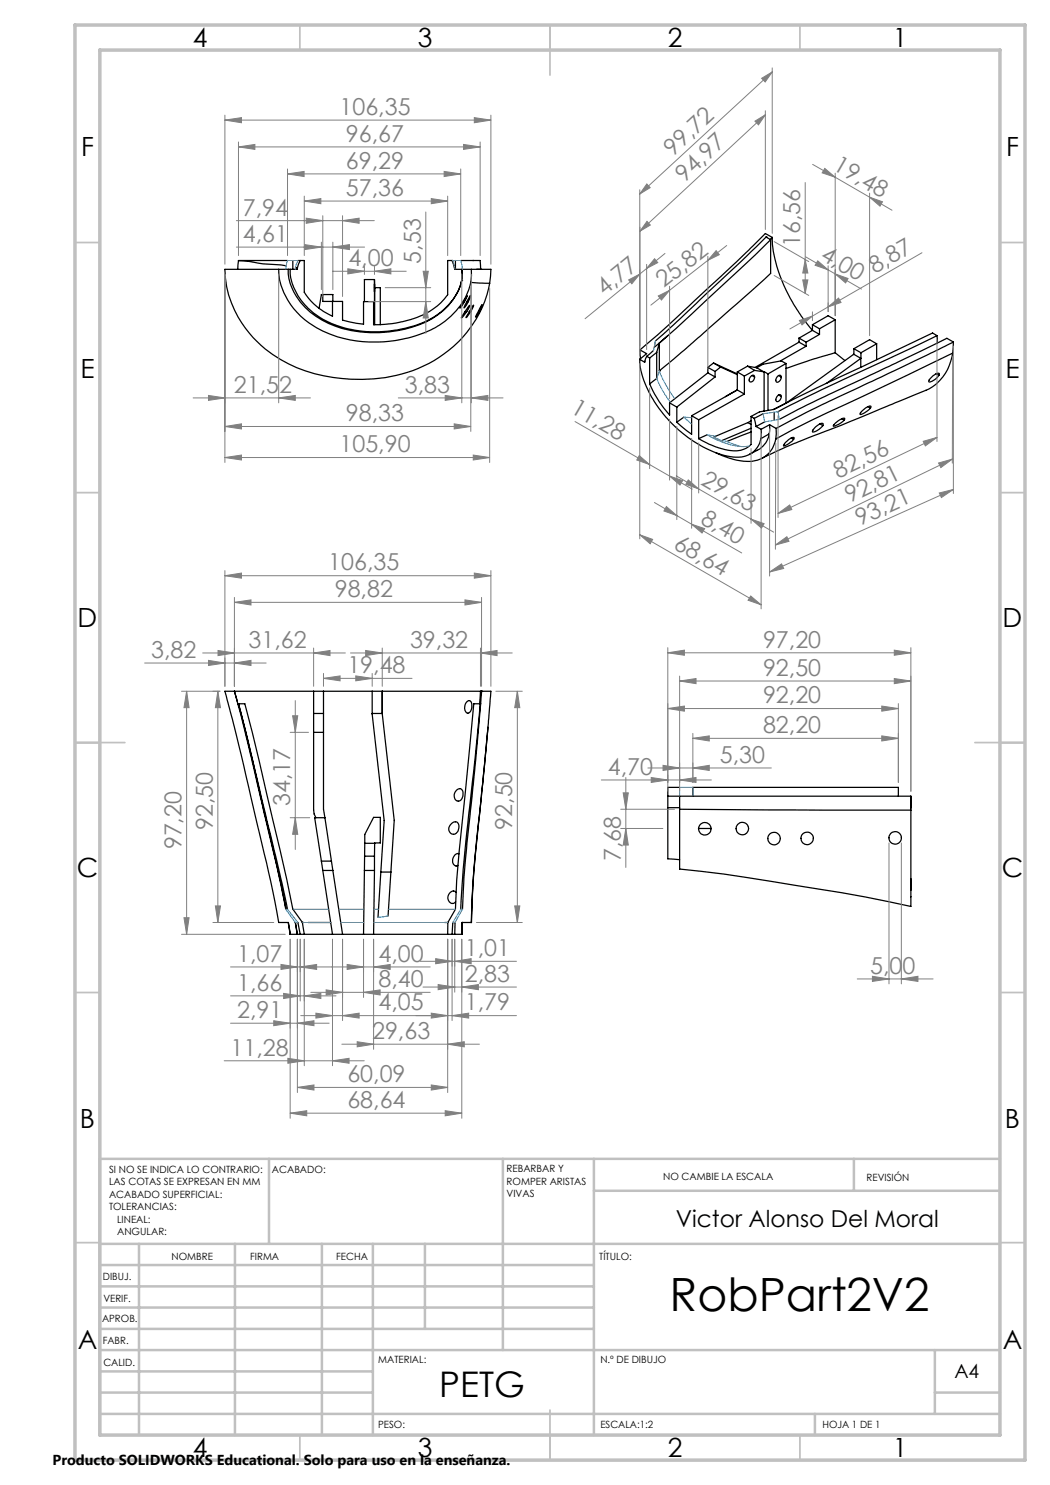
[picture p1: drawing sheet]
<svg xmlns="http://www.w3.org/2000/svg" width="210mm" height="297mm" viewBox="0 0 210 297" stroke-linecap="round" stroke-linejoin="round" font-family="sans-serif">
<g fill="none" stroke="#000" stroke-width=".25">
<path d="M47.7 52.1l2.1 .2 2.8 .5 4.6 .4M47.7 52.1l-.1 1.8M55.7 53.9a13.8 13.8 0 0 0 6.1 10.7 24.5 24.5 0 0 0 18.8 3.2 17.8 17.8 0 0 0 11.8-7.1l.8-1.4 1-2.8M55.7 53.9h-10.7a21.7 21.7 0 0 0 11.1 18 32.9 32.9 0 0 0 24.3 2.9 23.6 23.6 0 0 0 17.5-18.1M57.5 52.1h-9.8M57.6 53.9a11.5 11.5 0 0 0 5.6 9.4 22.6 22.6 0 0 0 17.8 2.5 14.9 14.9 0 0 0 10.8-7.8l.5-1.9M58 53.9a11.1 11.1 0 0 0 4.7 8.7 21.5 21.5 0 0 0 15.3 3.6 19.4 19.4 0 0 0 10.9-4.4 11 11 0 0 0 3-4.2l.4-1.5M58.6 52.1v1.8M59.1 53.5l.4 .1M59.5 53.6l-.1 .3h-3.7M59.6 52.1h.4M60 52.1h.9v6.4a13.1 13.1 0 0 0 5.6 4.7v-2.9"/>
<path d="M60 52.1l-.5 1.5M74.9 55.9v4.4h-2.2v4.5l-4.2-.8v-3.7h-3.9v-1.4M74.9 57.6v.7zM74.9 56.8v.8zM74.9 55.9h-2v4.4M74.9 55.9v1.6M74.9 57.5h.1M74.9 57.5v7.4M74.9 57.5h1.2v7.4M90.4 52.1l.5 1.8h1.5l-.1 2.2M90.6 52.1h-1.1v6.8a14.5 14.5 0 0 1-8.7 5.4l-2.4 .4-3.7 .2v-4.6M91.1 52.1v1.8"/>
<path d="M92.1 52.1h3.9l.1 1.8M92.3 56.1h.1M92.4 53.9l-.1 2.2M92.5 53.9h1.8M94.2 56.5l3.7 .2M94.3 53.9l-.1 2.6M94.3 53.9h3.9l-.3 2.8M94.5 52.1h.3M95.3 53.9h.8M96.1 53.9h.2M153.2 47.4l-5 4.9-12.2 11.4-4.9 4.5M153.2 47.4h.1"/>
<path d="M153.2 47.4l.9 .5M154.1 47.9v6.8l-13.9 12.4-8.3 7.1M154.1 47.9l-3 3-12.7 11.9-6.5 5.8M154.4 47.5l-1.3-.8-5.8 5.6-13.6 12.7-5.7 5M154.4 47.5a28 28 0 0 0 4.1 12.9l1.8 2.8 2.2 2.9M154.4 47.5l-.3 .4M66.6 60.3v-1.4h-2.3l-.5 2.8M92.7 60.4l-.7 1.2 .9-1.2M92.7 60.4l.8-1.3-.6 1.3M92.7 60.4h.2M93 62.3l-.7 1.3 1-1.3M93 62.3l.9-1.2-.6 1.2"/>
<path d="M93 62.3h.3M93.4 60.3l-.6 1.3 .9-1.3M93.4 60.3l.7-1.2-.4 1.2M93.4 60.3h.3M93.9 62.3l-.7 1.2 1-1.2M93.9 62.3l.8-1.3-.5 1.3M93.9 62.3h.3M95.7 62.2l-.6 1.2 .9-1.2M95.7 62.2l.7-1.3-.4 1.3M95.7 62.2h.3M128 71.9a17.4 17.4 0 0 0 3.8 9.8 24.1 24.1 0 0 0 14.3 9.6 4.9 4.9 0 0 0 5.6-2.3l.5-1.3M128 70l.1 1.8"/>
<path d="M128 70l1.3 .7-1.3 1.2M129.4 71.3l-.5 1.2-.9-.6M129.4 71.3l.5 .3M129.9 76.8l1.9 3.5 2.1 2.7v-2.4M129.9 71.6v5.2M130.7 70.1l-1.3 1.2M131 68.9h-.1M131.3 70.5v5.2l-1.4 1.1M131.3 70.5l-1.4 1.1M131.9 74.2h.1M131.9 68.6l-.6 1.9M131.9 68.6v5.6"/>
<path d="M133.5 67.2l-2.7 2.3M141.6 74.6l1.4 .8M141.6 74.6l-7.7 6M141.6 73.5v1.1M141.6 73.5l1.4 .8M142.7 72.6l-1.1 .9M142.7 72.6l4.8 2.2M142.7 72.6l1.4 .8M143 74.3v1.1M143 75.4l-7.6 6M144.1 73.4l3.4 1.5M144.1 73.4l-1.1 .9"/>
<path d="M147.5 78l-2.4 1.3M147.5 78l-9.2 5.1M147.5 74.4v3.6M147.5 78l1.4 .8M147.5 74.4l1.4 .8M148.9 75.2v3.6M148.9 78.8l-9.2 5.2M149.5 73.2l-2 1.2M149.5 73.2l1.8 .4M149.5 73.2l1.4 .9M150.1 75.3a.39 .39 0 0 1 .5-.3 .39 .39 0 0 1 .3 .4v.3a.65 .65 0 0 1-.3 .6 .65 .65 0 0 1-.7-.1v-.4zM150.4 75.1l.5 .3"/>
<path d="M150.9 74.1l1.9 .3M150.9 74.1l-2 1.1M151.3 73.6l1.5 .8M152.8 74.3v7.9M152.8 74.3v.1M152.8 74.3l.8 .5M153.6 74.8v7.3M155.6 75.2a.4 .4 0 0 1 .5-.1 .4 .4 0 0 1 .1 .5 .82 .82 0 0 1-.9 .8l-.1-.5zM155.6 79.1a.4 .4 0 0 1 .5-.1 .4 .4 0 0 1 .1 .5 .81 .81 0 0 1-.9 .8l-.1-.5zM155.7 75.1l.5 .3M155.7 79l.5 .3M157.2 72.7l-1-.5-3.6 .6-1.3 .8"/>
<path d="M157.2 72.7l-3.6 2.1M157.2 72.7v7.9M159.8 68.4l1.4 .8M159.8 68.4l-8.8 5.1M159.8 67.6v.8M159.8 67.6l1.4 .8M161.2 68.4v.8M161.2 69.2l-5.1 3M162.5 64.9v1.2M162.5 66.1l-2.7 1.5M162.5 66.1l1.4 .8M162.5 64.9l1.4 .9"/>
<path d="M163.9 65.8v1.1M163.9 66.9l-2.7 1.5M167 70.6l2 1.5M167 70.6l-4.9 1.4-4.9 1.7M167 64l-1.4-.9-3.1 1.8M167 64v6.6M167 64l-3.1 1.8M170.8 70.9l-13.5 9.7-2.6 1.3M170.8 70.9l1.4 .8M170.8 69.7l1.4 .9M170.8 69.7v1.2M172.2 71.7l-6.9 5"/>
<path d="M172.2 71.7h.1M172.2 71.7v1.7M172.2 70.6v1.1M175.3 68.8v3.1M175.3 68.8l-1.4-.9-3.1 1.8M175.3 68.8l-3.1 1.8M186.3 75.5l.5-.5a.77 .77 0 0 1 1.1-.2l-.1 .2a2.8 2.8 0 0 1-2 1.4v-.4zM187.2 74.8l.6 .3M187.4 67.1l-10.8 5.2a394.7 394.7 0 0 0-21 10M187.4 67.1l-.9-.5-23 10.9-8.7 4.4-2.9 .5-1.7 .9M187.4 67.1l.1 1.5M187.5 68.6l-26.1 12.4-5.5 2.9"/>
<path d="M190.5 70.6a9.3 9.3 0 0 1-6.4 7.9l-15.8 6.5-9.7 3.8-6.3 2.9M190.5 70.6l-21.4 10.3a167.1 167.1 0 0 0-13.9 6.9M190.7 68.4l-10.5 5.1-15.7 7.4-9.3 4.8M190.7 68.4l-.2 2.2M190.7 68.4l-1.3-.7-1.9 .9M133.9 80.6l1.5 .8M135.4 81.4v3.1M136.8 83.4l-1.4 1.1M138.3 83.1v3.8l-2.9-2.4M138.3 83.1l1.4 .9M139.7 84v3.7M141.4 87l-1.7 .7"/>
<path d="M149.6 84.5l-6.9 2.9M149.6 84.5l.6 .4M150.2 83.3v5.6a5.7 5.7 0 0 1-5.7 .9 19.7 19.7 0 0 1-4.8-2.1M150.2 86.4l-4.8 1.9M150.2 83.3l.6 .4M150.2 85.7l-5.8 2.4M150.2 84.2l-.6 .3M150.8 83.7l.4 1.6M151.2 85.3l1 .6M152.2 85.9v1.8M152.6 82.8l-1.8 .9M152.9 84.4l-1.7 .9"/>
<path d="M153.8 86.8a4.7 4.7 0 0 1-3.3 3.8l-.6 .3M153.8 86.8l-1.6 .9M153.9 84.9l-.1 1.9M153.9 84.9l1.3 .8M153.9 84.9l-1.7 1M154.8 82.4v1.7M155.2 87.8a5.4 5.4 0 0 1-6.5 4.4l-2.8-.6-2.8-1.1M155.2 85.7v2.1M157.1 88.5l.7-.6a.93 .93 0 0 1 1-.3l-.1 .2-.4 .6-1.6 .8zM158.2 87.6l.5 .3M163.1 85.4l1-.7a.33 .33 0 0 1 .6 .1 .33 .33 0 0 1-.2 .5l-1.1 .8a.61 .61 0 0 1-.9 .2zM164 84.8l.6 .3"/>
<path d="M167.1 84.6l.8-.6a.93 .93 0 0 1 1-.3 3.4 3.4 0 0 1-2.2 1.5zM168.3 83.7l.5 .3M172.4 82.2l.7-.6a1.1 1.1 0 0 1 1.1-.3l-.1 .3a3.3 3.3 0 0 1-2.1 1.3zM173.6 81.3l.5 .3M46.9 138.3l.7 2.5M46.9 138.3l.5 2M46.9 138.3h-1.9l.4 1.7a752.3 752.3 0 0 1 7.4 30.7l1.8 7.6 1.1 6.2h1.9l.4 2.4M47 138.3h15.7M62.7 138.3h2M62.7 138.3v23.7l.1 .8 .4 .7M64.7 138.3h9.7M64.7 138.3v23.6l.3 1.6"/>
<path d="M74.4 138.3h2M74.4 138.3v4.5l2.4 21.3-.6 10.3M76.4 138.3h19.7M76.4 138.3v4.4l2.4 21.4-.6 10.3M76.4 138.3v4.4h-2M96.1 138.3h2.1l-1.2 13.6-1.4 13.8a213 213 0 0 0-1.3 18.8M96.1 138.3l-.2 2.5M96.3 138.3h.1M96.3 138.2v.7M96.3 138.3l-.2 2.5M47.6 140.8h.1M47.6 140.8l2.7 10.7 5.2 22.1 1.6 8.3"/>
<path d="M47.7 140.8h1.3l1.5 5.8 5.5 23.4 2.6 11.8 1.9 2.7 .4 2.4M47.7 140.8l1.9 7.5 5.6 23.1 2.3 10.5M47.7 140.8h.1M47.7 140.8l3.1 12.4 4.2 18.4 2.2 10.3M62.7 142.7h2M62.7 146.5h2M91.3 158l.4-.2h.4a1.48 1.48 0 0 1-.4 2.4 1.22 1.22 0 0 1-.9-1 1.22 1.22 0 0 1 .5-1.2zM93.4 140.3a.58 .58 0 0 1 .7-.1 .58 .58 0 0 1 .3 .7 1.32 1.32 0 0 1-.8 1.7 1.22 1.22 0 0 1-.5-1.8zM96 140.8l-1.1 12.3a432.4 432.4 0 0 0-2.8 28.8M96 140.8h-1.2l-1.8 18a290.6 290.6 0 0 0-1.9 23.1l-1.5 2.6-.1 2.4M96 140.8h.1M96.1 140.8l-1 11.2-2 19.8-.6 10.1"/>
<path d="M97.6 145.4l-1.9 19.3a223.4 223.4 0 0 0-1.4 19.8h-1.9v2.4M133.6 159.2v2.3M133.6 159.2h2.3M135.9 159.2v2.7M135.9 159.2h46.3M135.9 157.5h-2.3v1.7M138.5 159.2l.1-1.7h41.1v1.7M182.2 159.2v2.8M182.2 159.2v2.4M64.3 172.2h2M64.3 172.2l2.2 14.7M64.6 174.1h2"/>
<path d="M65 163.5l3.5 23.4M65 163.5h-2.1l1.4 8.7M72.9 174.1h2M72.9 171.2h2M73 168.7v-1.8l1.7-3.4h1.4v5.1l-1.2 .1M73 168.7l-.3 18.2M73 168.7h1.9M74.9 171.2v2.9M74.9 174.1l-.2 12.8M74.9 168.7v2.5M76.2 174.4l-.6 9.1M76.2 174.4h2"/>
<path d="M78.2 174.4l-.6 8.8M90.3 164.7a.77 .77 0 0 1 1.4 0 1.35 1.35 0 0 1 0 1.5 1.35 1.35 0 0 1-1.4 .6 1.22 1.22 0 0 1 0-2.1zM91.2 178.5a.92 .92 0 0 0-1-.2 .92 .92 0 0 0-.6 .8 .99 .99 0 0 0 .2 1.2 .99 .99 0 0 0 1.2 .2l.1-.2M91.8 170.8a1.24 1.24 0 0 0-1.3 1.6 .71 .71 0 0 0 1.1 .7M133.6 161.5v10.3l2.3 .1M133.6 161.5h2.3M135.9 161.9v11.8a628.9 628.9 0 0 1 41.8 6.6l4.5 1v-19.3M135.9 161.9l46.3 .1M139.7 165.7h2.5M182.2 175.7v2.4M182.2 179.3v.1M57.7 184.5l.4 2.4"/>
<path d="M58 186.9h.1M58 186.9h1.5M59.1 184.5l.4 2.4M59.1 184.5l.3 2.4M59.5 184.5h.1l.4 2.4M59.5 186.9h.5M60 186.9h.9M60.5 184.5h.3M60.9 186.9h5.6M61.6 184.5h4.5M66.5 186.9h2M68.5 186.9h4.2"/>
<path d="M72.7 186.9h2M74.7 186.9h14.8M88.9 184.5h.7M89.5 186.9h.9M90.4 186.9h.5M90.4 186.9l.2-2.4h.4l-.1 2.4M90.9 186.9h1.5M92.5 184.5l-.1 2.4"/>
<circle cx="141" cy="165.8" r="1.25"/>
<circle cx="148.5" cy="165.7" r="1.25"/>
<circle cx="154.8" cy="167.7" r="1.25"/>
<circle cx="161.4" cy="167.7" r="1.24"/>
<circle cx="179" cy="167.6" r="1.25"/>
</g>
<g fill="none" stroke="#0080c0" stroke-width=".2">
<path d="M57.1 53.9l.4-1.8h2.1l-.5 1.8M91 53.9l-.4-1.8h1.5l.4 1.8M130.8 69.8l-.1 .3M130.9 68.9l.2-.7-.4 1.9M131.3 75.7l.6-1.5a24 24 0 0 0 3.1 5.6M131.3 75.7h.1M131.3 75.7l1.3 2.5 1.5 2.3M138.4 83.5l-1.6-.1 1.5 1.4M142.7 87.4l1.7 .7 1 .2 2.9 1M143.2 87.2l-1.8-.2 .2 .1a14.4 14.4 0 0 0 7.9 2.1h.4M152.6 82.8l3-.5 .3 1.6-3 .5zM135.9 159.2v-1.7h2.7v1.7"/>
<path d="M57.1 181.9h.4l2.1 2.6h-.5zM58.6 181.9h7.1M60.5 184.5h5.6M67.8 181.9h5M68.2 184.5h4.5M74.8 184.5h14.8M74.8 181.9h.9M77.6 183.2l-2 .3M77.7 181.9h13.4M92.1 181.9h.4l-1.5 2.6h-.4z"/>
</g>
<g fill="none" stroke="#808080" stroke-width=".2">
<path d="M152.3 15.7l2.1-1.3-1.4 2zM154.4 13.6v33.1M154.4 14.4l-26.4 24.4M45 24l3.3-.5v1zM45 23v29.8M45 24h53.2M47.7 29.4l3.3-.5v1zM47.7 28.4v22.7M47.7 29.4h48.3M57.5 34.8l3.3-.5v1zM57.5 33.8v17.3M57.5 34.8h34.6"/>
<path d="M60.9 39.2v11.9M86.3 39.7l3.2 .5-3.2 .5zM88.8 34.3l3.3 .5-3.3 .5zM89.5 39.2v11.9M92.1 33.8v17.3M92.7 28.9l3.3 .5-3.3 .5zM94.9 23.5l3.3 .5-3.3 .5zM96 28.4v22.7M98.2 23v29.8M128 38v33M129.4 36.8l.6 .7-2 1.3zM151 24.2l2.1-1.2-1.4 2z"/>
<path d="M153.1 22.2v23.7M153.1 23l-25.1 23.2M161 36.5v22.2M162.5 32.9l4.5 2.6M165 33.7l2 1.8-2.6-.9zM167 34.6v28.5M167 35.5l6.9 3.9M173.9 39.4l2.6 1-.5 .8zM173.9 38.6v28.5M173.9 39.4l4.5 2.6M45 54.9v37.6M47.3 49.4h25.6"/>
<path d="M47.3 44.1h27.6M55.7 54.9v25.7M60.9 40.2l3.3-.5v1zM60.9 40.2h28.6M61 48.9l3.3 .5-3.3 .5zM61.2 43.6l3.4 .5-3.4 .6zM64.3 48.4v9.5M64.6 43.1v16.2M66.5 54.3h14.7M66.6 49.4l3.3-.5v1zM66.6 48.4v9.5M68.5 44.1l3.3-.5v1.1z"/>
<path d="M68.5 43.1v16.2M69.6 53.8l3.3 .5-3.3 .5zM72.9 53.3v1.6M74.9 54.3l3.3-.5v1zM74.9 53.3v1.6M77 57.5h9.1M84.6 54.3h1.1l-.5 3.2zM85.2 42.4v24.3M92.4 54.9v25.7M94.2 57.5v28.8M94.3 54.9v25.7M97.9 57.6v34.9"/>
<path d="M125.7 56l2.3-1.2-1.6 2zM128 45.4v23.8M129.3 52.9v17M129.4 44.3l.7 .7-2.1 1.2zM130.9 51.7l.7 .8-2.3 1.2zM131.7 59.2l2.2-1.1-1.6 1.9zM133 50.7l-16 13M133.9 57.3v22.5M133.9 58.1l-3.7 2.9M141.6 51.3v22.5M141.6 52.1l-7.7 6M143.2 50.1l.7 .8-2.3 1.2z"/>
<path d="M145.3 49.1l-3.7 3M154.8 55.1l6.9 4M154.8 48.3l6.9 4M160.5 56h1.1l-.6 2.7zM161 51.9l.6 2.7h-1.1zM161.1 51.4l4.5 2.6M163.5 52.2l2.1 1.8-2.6-.9zM165.6 53.2v9.1M165.6 54l1.4 .8M167 54.8l2.6 .9-.5 .9zM167 54.8l5.3 3M184.4 50.5l-18.8 10.9"/>
<path d="M38.6 79.6h23.5M41.7 79.1l3.3 .5-3.3 .5zM55.7 79.6l3.4-.5v1zM73.7 60.3h12.4M79.7 79.6h20.9M85.2 60.3l.5 3.3h-1.1zM89 79.1l3.4 .5-3.4 .5zM94.3 79.6l3.3-.5v1zM128 72.7v35.1M129.9 77.6v16.1M159.9 64.1l2.6-.9-2.1 1.8zM162.5 62.4v1.7"/>
<path d="M162.5 63.2l-4.5 2.6M165.6 61.4l2.1-1.8 .5 .9zM165.6 61.4l-3.1 1.8M187.4 67.9v20.4M190.5 71.4v21.2M190.7 69.2v29.5M45 85.3l3.3-.5v1zM45 91.5l3.3-.5v1zM45 85.3h49.2M45 91.5h52.9M90.8 84.8l3.4 .5-3.4 .5zM94.7 91l3.2 .5-3.2 .5z"/>
<path d="M115 84.3l14.9 8.6M127.8 91.1l2.1 1.8-2.5-.9zM129.9 92.9l4 2.3M133.9 95.2l2.6 .9-.5 .9zM133.9 83.8v12.2M133.9 95.2l4.5 2.6M135.3 95.2l4.4 2.6M135.4 85.3v18.6M137.7 96l2 1.8-2.5-.9zM138.3 87.7v18M139.7 88.6v10M139.7 97.8l15 8.6"/>
<path d="M150.2 89.7v15M152.2 86.7v35.1M153.9 85.8v29.4M155.2 88.6l-.1 21.3M155.6 83.1v20.4M184.6 88.3l2.8-.8-2.3 1.7zM187.4 87.5l-31.8 15.2M187.7 92.6l2.8-.8-2.3 1.7zM187.9 98.6l2.8-.7-2.4 1.6zM190.5 91.8l-35.4 17.2M190.7 97.9l-36.8 16.5M45 115.1l3.3-.5v1z"/>
<path d="M45 114.1v23.2M45 115.1h53.2M46.9 119.5v17.8M93 120l3.3 .5-3.3 .5zM94.9 114.6l3.3 .5-3.3 .5zM96.3 119.5v17.8M98.2 114.1v23.2M128 107l2.5 .9-.5 .9zM128 107l24.2 14M130.9 100.5l7.4 4.3M133.3 101.3l2.1 1.8-2.6-.9zM138.3 104.8l2.6 .9-.5 .9z"/>
<path d="M138.3 104.8l10 5.8M150.1 119.2l2.1 1.8-2.6-1zM150.2 103.8l2.6 .9-.5 .9zM153.9 114.4l2.4-1.6 .4 .9zM155.1 109l2.3-1.7 .4 1zM155.6 102.7l2.3-1.7 .5 .9zM28.9 132.6h24.3M36.3 138.3h7.7M37.3 138.3l.5 3.2h-1zM37.3 138.3v48.6M40.5 130.6h28.6M41.7 132.1l3.3 .5-3.3 .5z"/>
<path d="M43.6 138.3l.5 3.2h-1zM43.6 138.3v46.2M43.6 130.1l3.3 .5-3.3 .5zM46.9 132.6l3.3-.5v1zM46.9 120.5l3.3-.5v1zM46.9 120.5h49.4M62.7 130.6l3.3-.5v1zM62.7 129.6v7.7M64.7 135.7l3.3-.5v1zM64.7 134.7v2.6M64.7 135.7h17.7M70.1 130.6h32.3"/>
<path d="M71.2 135.2l3.2 .5-3.2 .5zM73.1 130.1l3.3 .5-3.3 .5zM74.4 134.7v2.6M76.4 129.6v7.7M96.1 130.6l3.3-.5v1zM96.1 129.6v7.7M99.2 138.3h5.3M103.5 138.3l.5 3.2h-1.1zM103.5 138.3v46.2M133.6 130.6l3.3-.6v1.1zM133.6 129.5v28.8M133.6 130.6h48.6"/>
<path d="M135.9 136.2l3.3-.5v1zM135.9 135.2v23.1M135.9 136.2h46.3M178.9 135.7l3.3 .5-3.3 .5zM178.9 130l3.3 .6-3.3 .5zM182.2 129.5v28.8M58 146.5h3.7M58.5 143.2h1l-.4 3.3zM59.1 140.1v29.8M120.3 156h22M124.6 158.6h1.1l-.5 3.3zM125.2 155.5v18"/>
<path d="M129.6 153.6h24.7M130.2 155.5l3.4 .5-3.4 .5zM132.6 153.1l3.3 .5-3.3 .5zM133.6 141.7l3.3-.5v1zM133.6 141.7h46.1M135.9 156l3.3-.5v1zM138.6 147.7l3.3-.5v1zM138.6 153.6l3.3-.5v1zM138.6 146.7v9.8M138.6 147.7h41.1M176.4 141.2l3.3 .5-3.3 .5zM176.4 147.2l3.3 .5-3.3 .5z"/>
<path d="M179.7 140.7v15.8M58 163.5h3.9M59.1 163.5l.4 3.4h-1zM124.1 161.9h10.8M124.1 165.7h8.5M125.2 165.7l.5 3.3h-1.1zM177.8 168.6v28.2M180.3 168.6v28.2M36.3 186.9h20.7M36.8 183.5h1l-.5 3.4zM42.6 184.5h12.2M43.1 181.2h1l-.5 3.3z"/>
<path d="M46.1 193.4h39.9M46.1 199.2h21.1M56.2 192.9l3.3 .5-3.3 .5zM56.7 198.7l3.3 .5-3.3 .5zM58 187.9v35.8M59.5 187.9v30.6M60 193.4l3.3-.5v1zM60 187.9v12.3M60.9 199.2l3.3-.5v1zM60.9 187.9v25.2M62.2 198.5h23.8M65.2 198l3.3 .5-3.3 .5z"/>
<path d="M66.5 187.9v25.2M68.5 187.9v16.2M69.4 192.9l3.3 .5-3.3 .5zM72.7 198.5l3.3-.5v1zM72.7 187.9v11.6M74.7 193.4l3.3-.5v1zM74.7 187.9v22M84.1 192.3h19.2M84.6 197.4h18.7M87.1 191.7l3.3 .6-3.3 .5zM87.6 196.9l3.3 .5-3.3 .5zM89.5 187.9v30.6"/>
<path d="M90.4 187.9v16.2M90.9 192.3l3.3-.6v1.1zM90.9 187.9v10.5M92.4 197.4l3.3-.5v1zM92.4 187.9v35.8M95.3 184.5h9.2M102.9 181.2h1.1l-.5 3.3zM171.4 195.8h15.2M174.5 195.3l3.3 .5-3.3 .5zM180.3 195.8l3.3-.5v1zM44.8 212.2h28M46.1 204.6h19.7"/>
<path d="M54.8 204.1l3.2 .5-3.2 .5zM57.6 211.7l3.3 .5-3.3 .5zM59.5 204.6l3.3-.5v1zM59.5 217.5l3.3-.5v1zM59.5 217.5h30M60.1 203.1h43.2M63.2 202.6l3.3 .5-3.3 .5zM66.5 212.2l3.3-.5v1zM68.4 208.8h27.5M68.5 203.1l3.3-.5v1zM71.4 208.3l3.3 .5-3.3 .6zM86.3 202.6l3.2 .5-3.2 .5z"/>
<path d="M86.3 217l3.2 .5-3.2 .5zM89.5 208.8l3.4-.5v1.1zM90.4 203.1l3.3-.5v1zM58 222.6l3.3-.5v1.1zM58 222.6h34.4M89 222.1l3.4 .5-3.4 .6z"/>
</g>
<g fill="none" stroke="#c0c0c0" stroke-width=".35">
<path d="M60 5v5M110 5v10M160 5v5M15 48.5h5M200 48.5h5M15 98.5h5M200 98.5h5M15 148.5h10M195 148.5h10M15 198.5h5M200 198.5h5M15 248.5h5"/>
<path d="M200 248.5h5M60 287v5M110 282v10M160 287v5"/>
</g>
<g fill="none" stroke="#c0c0c0" stroke-width=".5">
<path d="M53.8 231.8v17M100.6 231.8v38.2M118.8 231.8v55.2M118.8 238.2h81.2M170.8 231.8v6.4M200 231.8h-180v55.2M20 248.8h180M20 257.3h98.8M20 253h98.8M27.8 248.8v38.2M47 248.8v38.2M64.4 248.8v38.2"/>
<path d="M74.6 248.8v38.2M85 248.8v17M20 265.8h98.8M20 261.5h98.8M20 278.5h54.6M20 274.3h54.6M20 270h180M187 278.5h13M187 270v12.8M20 282.8h180M163 282.8v4.2"/>
</g>
<path d="M15 5h190v287h-190zM20 10h180v277h-180z" fill="none" stroke="#c0c0c0" stroke-width=".7"/>
<g fill="#808080">
<path d="M60.9 40.2l3.3-.5v1zM86.3 39.7l3.2 .5-3.2 .5zM61 48.9l3.3 .5-3.3 .5zM66.6 49.4l3.3-.5v1zM61.2 43.6l3.4 .5-3.4 .6zM68.5 44.1l3.3-.5v1.1zM69.6 53.8l3.3 .5-3.3 .5zM74.9 54.3l3.3-.5v1zM45 85.3l3.3-.5v1zM90.8 84.8l3.4 .5-3.4 .5zM45 91.5l3.3-.5v1zM94.7 91l3.2 .5-3.2 .5zM63.2 202.6l3.3 .5-3.3 .5zM68.5 203.1l3.3-.5v1zM65.2 198l3.3 .5-3.3 .5zM72.7 198.5l3.3-.5v1zM69.4 192.9l3.3 .5-3.3 .5zM74.7 193.4l3.3-.5v1z"/>
<path d="M64.7 135.7l3.3-.5v1zM71.2 135.2l3.2 .5-3.2 .5z"/>
<path d="M57.6 211.7l3.3 .5-3.3 .5zM66.5 212.2l3.3-.5v1z"/>
<path d="M45 24l3.3-.5v1zM94.9 23.5l3.3 .5-3.3 .5z"/>
<path d="M135.9 136.2l3.3-.5v1zM178.9 135.7l3.3 .5-3.3 .5z"/>
<path d="M174.5 195.3l3.3 .5-3.3 .5zM180.3 195.8l3.3-.5v1z"/>
<path d="M133.6 130.6l3.3-.6v1.1zM178.9 130l3.3 .6-3.3 .5z"/>
<path d="M58 222.6l3.3-.5v1.1zM89 222.1l3.4 .5-3.4 .6z"/>
<path d="M133.6 141.7l3.3-.5v1zM176.4 141.2l3.3 .5-3.3 .5z"/>
<path d="M47.7 29.4l3.3-.5v1zM92.7 28.9l3.3 .5-3.3 .5z"/>
<path d="M89 79.1l3.4 .5-3.4 .5zM94.3 79.6l3.3-.5v1z"/>
<path d="M54.8 204.1l3.2 .5-3.2 .5zM59.5 204.6l3.3-.5v1z"/>
<path d="M86.3 202.6l3.2 .5-3.2 .5zM90.4 203.1l3.3-.5v1z"/>
<path d="M73.1 130.1l3.3 .5-3.3 .5zM96.1 130.6l3.3-.5v1z"/>
<path d="M138.6 147.7l3.3-.5v1zM176.4 147.2l3.3 .5-3.3 .5z"/>
<path d="M56.2 192.9l3.3 .5-3.3 .5zM60 193.4l3.3-.5v1z"/>
<path d="M87.1 191.7l3.3 .6-3.3 .5zM90.9 192.3l3.3-.6v1.1z"/>
<path d="M41.7 132.1l3.3 .5-3.3 .5zM46.9 132.6l3.3-.5v1z"/>
<path d="M132.6 153.1l3.3 .5-3.3 .5zM138.6 153.6l3.3-.5v1z"/>
<path d="M153.9 114.4l2.4-1.6 .4 .9zM187.9 98.6l2.8-.7-2.4 1.6z"/>
<path d="M155.6 102.7l2.3-1.7 .5 .9zM184.6 88.3l2.8-.8-2.3 1.7z"/>
<path d="M155.1 109l2.3-1.7 .4 1zM187.7 92.6l2.8-.8-2.3 1.7z"/>
<path d="M159.9 64.1l2.6-.9-2.1 1.8zM165.6 61.4l2.1-1.8 .5 .9z"/>
<path d="M131.7 59.2l2.2-1.1-1.6 1.9zM143.2 50.1l.7 .8-2.3 1.2z"/>
<path d="M130.9 51.7l.7 .8-2.3 1.2zM125.7 56l2.3-1.2-1.6 2z"/>
<path d="M129.4 36.8l.6 .7-2 1.3zM152.3 15.7l2.1-1.3-1.4 2z"/>
<path d="M129.4 44.3l.7 .7-2.1 1.2zM151 24.2l2.1-1.2-1.4 2z"/>
<path d="M85.2 60.3l.5 3.3h-1.1zM84.6 54.3h1.1l-.5 3.2zM36.8 183.5h1l-.5 3.4zM37.3 138.3l.5 3.2h-1z"/>
<path d="M58.5 143.2h1l-.4 3.3zM59.1 163.5l.4 3.4h-1zM103.5 138.3l.5 3.2h-1.1zM102.9 181.2h1.1l-.5 3.3zM43.6 138.3l.5 3.2h-1zM43.1 181.2h1l-.5 3.3zM124.6 158.6h1.1l-.5 3.3zM125.2 165.7l.5 3.3h-1.1z"/>
<path d="M160.5 56h1.1l-.6 2.7zM161 51.9l.6 2.7h-1.1z"/>
<path d="M128 107l2.5 .9-.5 .9zM150.1 119.2l2.1 1.8-2.6-1z"/>
<path d="M163.5 52.2l2.1 1.8-2.6-.9zM167 54.8l2.6 .9-.5 .9zM165 33.7l2 1.8-2.6-.9zM173.9 39.4l2.6 1-.5 .8zM133.3 101.3l2.1 1.8-2.6-.9zM138.3 104.8l2.6 .9-.5 .9zM127.8 91.1l2.1 1.8-2.5-.9zM133.9 95.2l2.6 .9-.5 .9zM137.7 96l2 1.8-2.5-.9zM150.2 103.8l2.6 .9-.5 .9z"/>
<path d="M130.2 155.5l3.4 .5-3.4 .5zM135.9 156l3.3-.5v1z"/>
<path d="M57.5 34.8l3.3-.5v1zM88.8 34.3l3.3 .5-3.3 .5z"/>
<path d="M87.6 196.9l3.3 .5-3.3 .5zM92.4 197.4l3.3-.5v1z"/>
<path d="M43.6 130.1l3.3 .5-3.3 .5zM62.7 130.6l3.3-.5v1z"/>
<path d="M56.7 198.7l3.3 .5-3.3 .5zM60.9 199.2l3.3-.5v1z"/>
<path d="M46.9 120.5l3.3-.5v1zM93 120l3.3 .5-3.3 .5z"/>
<path d="M59.5 217.5l3.3-.5v1zM86.3 217l3.2 .5-3.2 .5z"/>
<path d="M41.7 79.1l3.3 .5-3.3 .5zM55.7 79.6l3.4-.5v1z"/>
<path d="M71.4 208.3l3.3 .5-3.3 .6zM89.5 208.8l3.4-.5v1.1z"/>
<path d="M45 115.1l3.3-.5v1zM94.9 114.6l3.3 .5-3.3 .5z"/>
</g>
<text font-size="9.2" x="133.9" y="262.2">RobPart2V2</text>
<text font-size="7.1" x="87.8" y="279.3">PETG</text>
<g font-size="5.3">
<text x="38.5" y="9.5">4</text>
<text x="83.5" y="9.5">3</text>
<text x="133.5" y="9.5">2</text>
<text x="178.5" y="9.5">1</text>
<text x="16.2" y="31.2">F</text>
<text x="201.2" y="31.2">F</text>
<text x="16.1" y="75.5">E</text>
<text x="201.1" y="75.5">E</text>
<text x="15.5" y="125.5">D</text>
<text x="200.5" y="125.5">D</text>
<text x="15.4" y="175.5">C</text>
<text x="200.4" y="175.5">C</text>
<text x="16" y="225.5">B</text>
<text x="201" y="225.5">B</text>
<text x="15.5" y="269.7">A</text>
<text x="200.5" y="269.7">A</text>
<text x="38.5" y="291.5">4</text>
<text x="83.5" y="291.5">3</text>
<text x="133.5" y="291.5">2</text>
<text x="178.5" y="291.5">1</text>
</g>
<g font-size="4.7" fill="#808080">
<text x="67.9" y="23">106,35</text>
<text x="69.2" y="28.4">96,67</text>
<text x="69.2" y="33.8">69,29</text>
<text x="134.5" y="31.3" transform="rotate(-43 134.5 31.3)">99,72</text>
<text x="166.4" y="33.9" transform="rotate(30 166.4 33.9)">19,48</text>
<text x="69.2" y="39.2">57,36</text>
<text x="136.9" y="36.6" transform="rotate(-43 136.9 36.6)">94,97</text>
<text x="48.6" y="43.1">7,94</text>
<text x="48.6" y="48.4">4,61</text>
<text x="69.7" y="53.2">4,00</text>
<text x="84.2" y="52.7" transform="rotate(-90 84.2 52.7)">5,53</text>
<text x="160.1" y="49.4" transform="rotate(-90 160.1 49.4)">16,56</text>
<text x="163.9" y="51.8" transform="rotate(30 163.9 51.8)">4,00</text>
<text x="120.9" y="59.2" transform="rotate(-39 120.9 59.2)">4,77</text>
<text x="132.8" y="57.7" transform="rotate(-38 132.8 57.7)">25,82</text>
<text x="175" y="54.8" transform="rotate(-30 175 54.8)">8,87</text>
<text x="46.8" y="78.5">21,52</text>
<text x="81" y="78.5">3,83</text>
<text x="113.9" y="82.5" transform="rotate(30 113.9 82.5)">11,28</text>
<text x="69.2" y="84.3">98,33</text>
<text x="67.9" y="90.5">105,90</text>
<text x="167.6" y="95.8" transform="rotate(-26 167.6 95.8)">82,56</text>
<text x="140" y="96.7" transform="rotate(30 140 96.7)">29,63</text>
<text x="169.9" y="100.7" transform="rotate(-26 169.9 100.7)">92,81</text>
<text x="139.9" y="104.5" transform="rotate(30 139.9 104.5)">8,40</text>
<text x="171.9" y="105.2" transform="rotate(-24 171.9 105.2)">93,21</text>
<text x="134.5" y="109.5" transform="rotate(30 134.5 109.5)">68,64</text>
<text x="65.7" y="114.1">106,35</text>
<text x="67" y="119.5">98,82</text>
<text x="30.2" y="131.6">3,82</text>
<text x="49.7" y="129.6">31,62</text>
<text x="82" y="129.6">39,32</text>
<text x="152.6" y="129.5">97,20</text>
<text x="69.5" y="134.6">19,48</text>
<text x="152.6" y="135.2">92,50</text>
<text x="152.6" y="140.7">92,20</text>
<text x="152.6" y="146.6">82,20</text>
<text x="121.6" y="155">4,70</text>
<text x="144" y="152.5">5,30</text>
<text x="58" y="161.2" transform="rotate(-90 58 161.2)">34,17</text>
<text x="42.6" y="166" transform="rotate(-90 42.6 166)">92,50</text>
<text x="102.5" y="166" transform="rotate(-90 102.5 166)">92,50</text>
<text x="36.3" y="169.9" transform="rotate(-90 36.3 169.9)">97,20</text>
<text x="124.2" y="172.2" transform="rotate(-90 124.2 172.2)">7,68</text>
<text x="93" y="191.2">1,01</text>
<text x="47.4" y="192.4">1,07</text>
<text x="75.7" y="197.5">8,40</text>
<text x="75.7" y="192.4">4,00</text>
<text x="93" y="196.4">2,83</text>
<text x="174" y="194.7">5,00</text>
<text x="47.4" y="203.6">2,91</text>
<text x="47.4" y="198.2">1,66</text>
<text x="75.7" y="202.1">4,05</text>
<text x="93" y="202.1">1,79</text>
<text x="74.4" y="207.8">29,63</text>
<text x="46.1" y="211.1">11,28</text>
<text x="69.5" y="221.6">68,64</text>
<text x="69.5" y="216.5">60,09</text>
</g>
<text font-size="4.7" x="135.2" y="245.3">Victor Alonso Del Moral</text>
<text font-size="3.9" x="190.9" y="275.5">A4</text>
<text font-size="2.9" x="10.5" y="292.9">Producto SOLIDWORKS Educational. Solo para uso en la enseñanza.</text>
<g font-size="2">
<text x="21.8" y="234.6">SI NO SE INDICA LO CONTRARIO:</text>
<text x="21.8" y="237.1">LAS COTAS SE EXPRESAN EN MM</text>
<text x="21.8" y="239.6">ACABADO SUPERFICIAL:</text>
<text x="54.4" y="234.6">ACABADO:</text>
<text x="101.3" y="234.5">REBARBAR Y</text>
<text x="101.3" y="237">ROMPER ARISTAS</text>
<text x="101.3" y="239.5">VIVAS</text>
<text x="132.6" y="236">NO CAMBIE LA ESCALA</text>
<text x="173.3" y="236.2">REVISIÓN</text>
<text x="21.8" y="242.1">TOLERANCIAS:</text>
<text x="23.4" y="244.6">LINEAL:</text>
<text x="23.4" y="247.1">ANGULAR:</text>
<text x="34.3" y="252">NOMBRE</text>
<text x="50" y="251.9">FIRMA</text>
<text x="67.2" y="251.9">FECHA</text>
<text x="119.9" y="251.9">TÍTULO:</text>
<text x="20.6" y="256.1">DIBUJ.</text>
<text x="20.7" y="260.3">VERIF.</text>
<text x="20.4" y="264.4">APROB.</text>
<text x="20.5" y="268.8">FABR.</text>
<text x="20.7" y="273.1">CALID.</text>
<text x="75.6" y="272.5">MATERIAL:</text>
<text x="120.1" y="272.5">N.º DE DIBUJO</text>
<text x="75.6" y="285.5">PESO:</text>
<text x="120.1" y="285.6">ESCALA:1:2</text>
<text x="164.5" y="285.6">HOJA 1 DE 1</text>
</g>
</svg>
